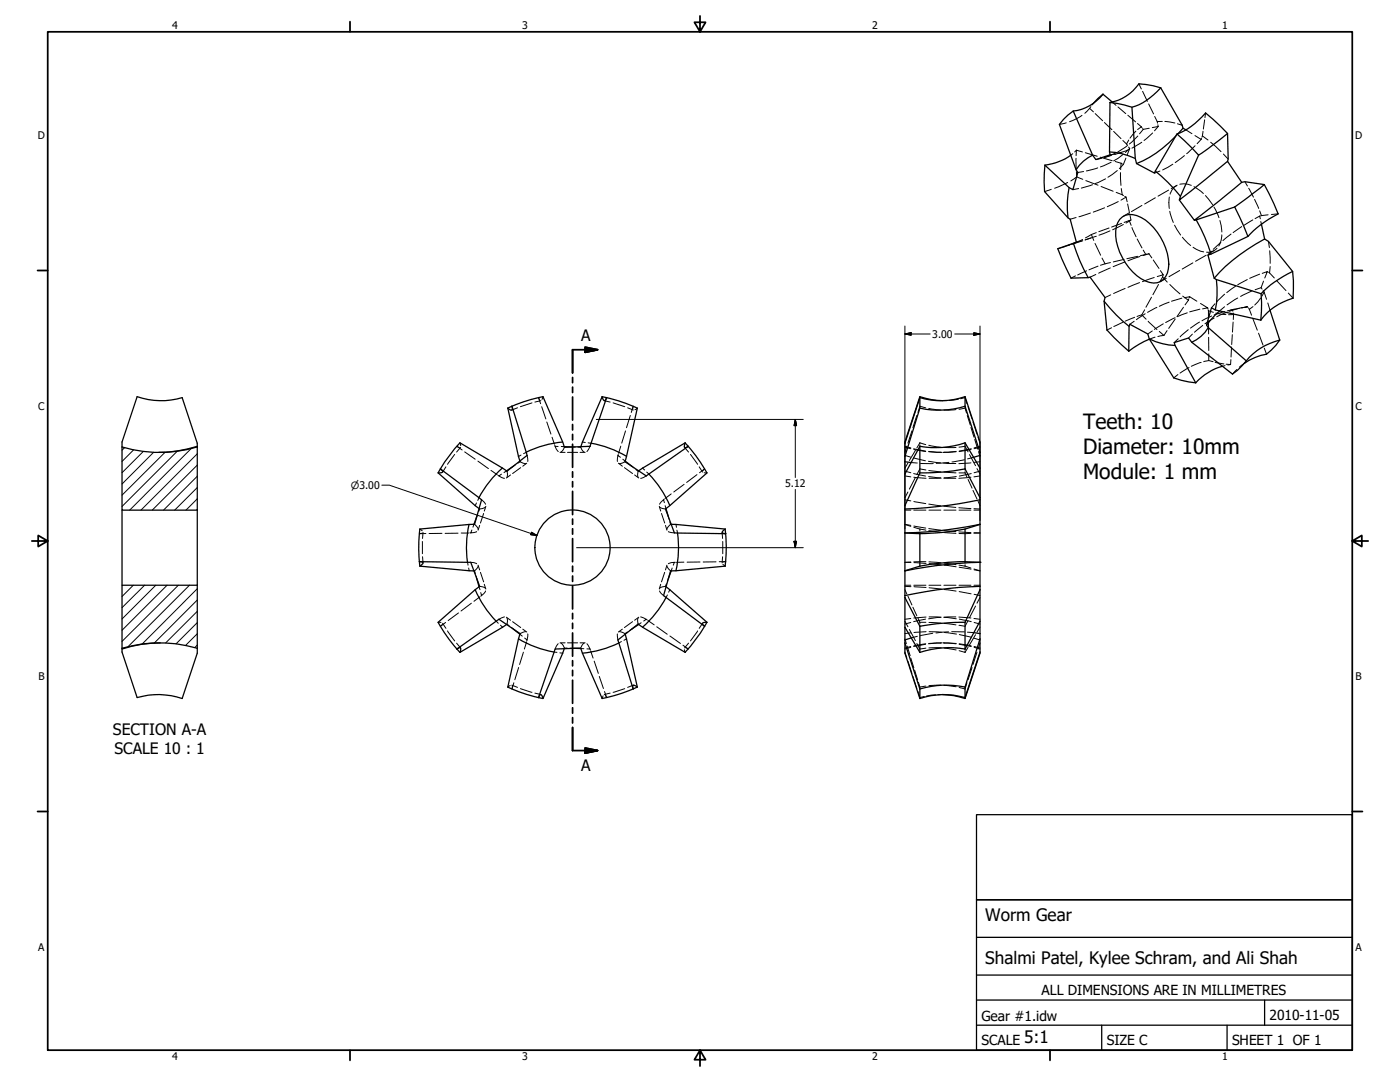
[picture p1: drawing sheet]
<svg xmlns="http://www.w3.org/2000/svg" width="559mm" height="432mm" viewBox="0 0 559 432" stroke-linecap="round" stroke-linejoin="round" font-family="sans-serif">
<!-- layer: Visible (ANSI) -->
<g fill="none" stroke="#000" stroke-width=".51">
<path d="M440.2 37.6a17.7 17.7 0 0 1-11.8 6.7M440.2 37.6l-3.8 3.7M440.2 37.6l3.7 3.1M463.3 35.1l-3-.9-5.7-.7a18.1 18.1 0 0 1-11.6 7.4M463.3 35.1a24.7 24.7 0 0 1-11.5 7.7l-5.9-1.5-2.9-.4M463.3 35.1l8.6 14.9 .3 1.2M428.4 44.3l-2.1 1.5-3.5 3.9 6.7 18.1 .7 1-2 6.9-1.5-.8-9.6-9M443 40.9l-.2 19.7 .3 1.2-5.7 1.9-1.3-1.8-7.7-17.6M451.8 42.8l1.3 20.4 .5 2.1 7.2 3.8 9-15.6M469.2 54.4a43.1 43.1 0 0 1-15.6 10.9M473.3 51.8l-1.1-.6-1.9 2.1M490 53.3l.2 10.2-.2 .9"/>
<path d="M490 53.3l-11.6 8.6M490 53.3l-8.8-8.2a27.5 27.5 0 0 1-11.4 8.4l8.6 8.4M417.1 65.9l-.3 6.9 .1 3.7 9.4 10.4 .9 .6 2.4 9.2-7.4 2.6 1.6 4 3.7 7.7 7.6-.4 6 8.1-.4 1.5 1.1 11.5 8.7 8.4M426.7 74.9a37.5 37.5 0 0 0-.4 12M427.4 62a23.4 23.4 0 0 1-10.3 3.9M436.1 61.9a15.7 15.7 0 0 0-6.6 5.9M442.8 60.6a26.3 26.3 0 0 1 10.3 2.6M461.1 68.3a66.6 66.6 0 0 1 10.1 10.1M470.7 79.8l6 8.1M478.4 61.9l-7.7 17.9 19.3-15.4 5.6 8.4M504.6 73.7l-7.7-1.2-1.3 .3-18.9 15.1 16.1-5.3M504.6 73.7l-11.8 8.9"/>
<path d="M504.6 73.7l5.6 11.6a42.2 42.2 0 0 0-12.1 9.1M428.4 97.1a69.2 69.2 0 0 0 5.9 13.7M429.6 96.6l-.6 .3M446.9 87.6a6.4 6.4 0 0 1 8.6-.8 22.7 22.7 0 0 1 10.8 20.5 6 6 0 0 1-9.1 4.8 22.6 22.6 0 0 1-11.9-19.9l.3-1.8zM477.5 87.8a66.6 66.6 0 0 1 5.9 13.6M492.8 82.6l5.3 11.8M498.1 94.4l-15.9 7.4 2.4 9.3M503.5 89.5l1.3 5.9M485.5 111.6a38 38 0 0 1-.4 12.1M503.4 117.2l.2 3.6-.4 7M515.9 108.3l-9.6-12-1.5-.9a71.3 71.3 0 0 0-20.2 15.7l.9 .5 17.9 5.6M515.9 108.3a41.3 41.3 0 0 0-12.5 8.9"/>
<path d="M515.9 108.3l.4 3.7-.2 7a24.2 24.2 0 0 0-12.9 8.8M440.7 120.2a58.9 58.9 0 0 0 10 10M458.7 135.4a35.4 35.4 0 0 0-8.2 4.7M458.7 135.3a25.6 25.6 0 0 0 10.3 2.6M482.3 130.7a14.6 14.6 0 0 1-6.6 5.9M486.8 124.1l-5.2 5.6 .7 1 15.2 13.3M503.2 127.8l-18.1-4.1-1.5-.9-2 6.9M506.9 123.8l3.9 11.9M510.8 135.7a24.6 24.6 0 0 0-13.3 8.3M510.8 135.7l-1.6 2.2-3.7 3.5a21.6 21.6 0 0 0-8.9 3.6M240.3 158.3l1.8 .4M242.1 158.7l5.7 1.6 6.6 2.6-4.9 21.4 8.4 5.6 16.8-11.8"/>
<path d="M242.1 158.7l-6.6 19.4-10.2 .4-8.6-20.2-5.7 1.4-6.7 2.4M242.1 158.7l-.9 1.2-.9-1.6-8.5 19.9M367.2 158.7l-6 18.2M367.2 158.7v4.2M376.2 159.9a29.7 29.7 0 0 1-9-1.6l-6 18.1v84.3l6 18.1M385.2 158.3a29.8 29.8 0 0 1-18 .4M385.2 158.3l6 18.1v84.3l-6 18.1a29.7 29.7 0 0 0-9-1.6M385.2 158.3v3.8M450.5 140.1l.2-9.9 .3-.8 7.2 3.9 .5 2 9.8 15.5 3 1 5.8 1M487.9 146.2a23.9 23.9 0 0 0-10.6 6.6M497.5 144l-3.5 3.8-2.1 1.5-16.2-12.7-1.3-1.7-5.7 1.8 .3 1.2 8.3 14.9M48.7 178.4a52.2 52.2 0 0 0 30 0"/>
<path d="M48.7 178.4v25.2h30v-25.2M48.7 178.4v-2l6-18.1a29.6 29.6 0 0 0 18 .4l6 18.2v1.5M78.7 178.1a52.1 52.1 0 0 1-15.3 2.4M202.7 162.9l4.8 21.1M204.3 162.1l-1.7 .8M204.3 162.1l6.1 19.6-8 6.3-18.8-11.3a61.5 61.5 0 0 0-8.7 12M204.3 162.1l.2 1.1-.2 .4h-.7l-.9-.7M224.6 176.4a42.3 42.3 0 0 0-14.6 4.1M225.2 178.2l3.3 .2M235.9 176.9a42.3 42.3 0 0 1 14.2 5.2M273.4 176.7l1.3 1.4M274.7 178.1l3.6 4.6 3.9 6-16.6 14.4 3.6 9.6 20.5 .3-1.5-.5 1.3-1.4"/>
<path d="M274.7 178.1l-1 .5h-.5l.3-1.9-18.6 11.2M367.2 178.1l-6 11.1M367.2 162.9l-6 19.3M367.2 178.1v10.6M385.2 176.7a36.5 36.5 0 0 1-18 1.4M385.2 162.1a36.2 36.2 0 0 1-18 .8M385.2 176.7l6 10.1M385.2 162.1l6 18.4M385.2 176.7v10.4M200.5 186.8a42.3 42.3 0 0 0-9.3 11.8M204.9 186.1l-2.7 1.8M249.6 184l2.6 2.1"/>
<path d="M259 189.2a42.3 42.3 0 0 1 8.4 12.6M361.2 184.3l2.5 .3M367.2 188.7l-6 13.1M385.2 187.1a86.6 86.6 0 0 1-18 1.6M385.2 187.1l6 11.5M391.2 199.5l-12.8 2.2-8.7 .9-8.5 .5M391.2 181.7l-2.6 .8M48.7 203.6v30M78.7 203.6v57.1l-6 18.1a29.6 29.6 0 0 0-18-.4l-6-18.2v-1.5M187.2 209.3a42.3 42.3 0 0 0-.6 15.1M190.3 206.1l-1.1 3.1M191.2 202.9l-16.3-14.2 1.8-.3-.1-.5-.8-.8 16.4 12.4-2.8 9.7-21.8 1.9-.5 7.1 .3 5.9"/>
<path d="M265.8 202.9l1 3.2M267.9 209.2l21.6 1.9M270.4 212.7a42.3 42.3 0 0 1-.6 15.1M289.4 211.1a65.2 65.2 0 0 1 .1 14.8l-21.8 1.9-2.8 9.9 16.3 12.2M361.2 212.7l6 .3M367.2 213v12.9M385.2 211.1l6-1.9-8.5 1.6-8.7 1.1-12.8 .8M385.2 211.1a100.2 100.2 0 0 1-18 1.9M385.2 211.1v13.1M78.7 233.6h-30v25.1M167.4 224.2l20.5 .2 3.6 9.6-16.6 14.3M167.4 224.2l1.1 .1 .3 .4-1.2 1.2"/>
<path d="M167.4 224.1l.2 1.8M167.6 225.9l21.6 1.9M189.7 235.3a42.3 42.3 0 0 0 8.3 12.6M190.3 230.9l.9 3.2M265.8 234.1l16.4 14.2-1.8 .4 .1 .5 .7 .7M265.8 238.5a42.3 42.3 0 0 1-9.3 11.8M267.9 227.8l-1.1 3.1M361.2 238.4l6 11.5M385.2 224.2l6 .2-17.2 1.3-12.8 2.1 6-1.9M385.2 224.2a108.4 108.4 0 0 0-18 1.7M391.2 234l-8.5 .4-8.7 1-12.8 2.3M391.2 235.3l-6 13"/>
<path d="M48.7 258.7a53.8 53.8 0 0 1 30 0M64 256.5a49.5 49.5 0 0 0-15.3 2.5M174.9 248.4a61.4 61.4 0 0 0 8.7 11.9M202.2 249.2l-18.6 11.1 .2-1.7-.5-.1-.9 .5 16.7-11.9 8.5 5.8-4.9 21.3 5.4 2.2 6.8 2M204.9 251.1l2.6 2M206.9 254.9a42.3 42.3 0 0 0 14.2 5.3M225.2 258.8l-8.5 20M228.5 258.7l3.3 .1M247 256.6a42.3 42.3 0 0 1-14.5 4.1M249.6 253.1l4.8 21.1M254.9 249.2l-2.7 1.9M281.2 250l-3.2 4.9-4.6 5.4"/>
<path d="M282.1 248.4l-.9 1.5M361.2 256.6l6 18.4M361.2 250.3l6 10M363.7 254.6l-2.5 .8M367.2 249.9v10.4M385.2 248.3a99.8 99.8 0 0 0-18 1.6M385.2 259a37.4 37.4 0 0 0-18 1.3M385.2 248.3v10.7M388.7 252.5l2.5 .4M391.2 255l-6 19.2M391.2 247.9l-6 11.1M214.9 278.4l1.8 .4"/>
<path d="M214.9 278.4l.5-1 .5-.2 .8 1.6M214.9 278.4l6.7-19.4 10.2-.4 8.5 20.2M254.4 274.2a61.4 61.4 0 0 1-14.1 4.6M273.5 260.3l-18.8-11.3-8.1 6.4 6.1 19.6-.2-1.1 .3-.5 1.6 .8M367.2 275v3.8M385.2 274.2a36.2 36.2 0 0 0-18 .8M385.2 278.4a29.8 29.8 0 0 0-18 .4M385.2 274.2v4.2M391.2 260.2l-6 18.2"/>
<circle cx="228.5" cy="218.5" r="15"/>
</g>
<!-- layer: Hidden (ANSI) -->
<g fill="none" stroke="#000" stroke-width=".4">
<path d="M454.6 33.5l.9 2M456.1 36.4l1.9 4M425.6 49l-2.8 .7M429.6 59.9l2.5 .7M429.6 59.9l-.7 .7M429.6 59.9l-.1 2.2M431.9 46l-2.1 1.3-2.9 1.3M434.9 43.2l-1.9 2M434.9 43.2l1.5 1.4M435.4 42.5l-.5 .7M436.2 41.5l-.1 .1M436.5 41.2l-.6 .7"/>
<path d="M437.1 45.3l3 2.9M440.8 48.9l3 2.9M443.9 40.7l1.6 1.3M444.5 52.5l2.9 2.8M446.2 42.7l3.1 2.6M448.2 56.1l1.4 1.4M449.6 57.5l.5 .5M449.9 58.2l-3.8 2.5M450.2 46l3.1 2.6M450.5 58.7l.4 .5M450.5 55.9l-.9 1.6M450.7 59.6l-4.2 1.6"/>
<path d="M450.9 59.2l-1.7 1.6M450.9 59.2l-1 2.6M453.4 52.3l-2.4 2.8M454 49.3l1.5 1.3M454.2 54.3l-3.4 3.2M455.5 50.6l.3 .4M455.5 50.6l-1.4 1.1M455.7 56.8l-3.9 2.3M456.1 51.3l.2 .3M458.5 41.5l1.9 4M458.7 51.2l-2.4 .4-1.4 1.8M460.1 53.1l-3.5 3"/>
<path d="M460.9 46.5l1 2M461.9 48.5l.1 .6M462.2 49.8l.1 .7M462.3 50.5l-1.5 1.7M462.3 50.5l-2.4 .4M463.9 48.5h-2M464.9 48.5l4 .6M469.6 54l-.4 .4M470 49.4l1.9 .6M470.3 53.3l-.4 .4M473.3 51.8l2.4 1.5M476.9 54.1l2.5 1.5"/>
<path d="M477 58.2l-3.4 3.1M479.4 55.6l-1.6 1.7M479.6 55.2l-.2 .4M479.9 54.2l-.2 .5M479.9 54.2l2.3 1.7M480.2 52.4l-.3 1.8M480.8 47.8l-.5 3.7M481.2 45.1l-.3 1.8M483.2 56.8l4.2 3.7M419.6 75.6l-2.7 .9M426.1 72.8l-5.2 2.3M428.2 61.3l-.8 .7"/>
<path d="M429.5 63.2l.1 4.2M429.6 68.5l.2 2.1M429.8 70.6l-2.4 1.6M429.8 70.6l2.4 1M430.5 75.2l-2.3 .5M432.5 68.5l-2.3 .3M433.2 61l4.8 1.4M433.4 72.1l4.9 1.8M436.1 73.7l-4.5 1.4M438.1 67l-4.5 1.2M439.2 62.7l4.7 1.4M439.5 74.4l4.8 1.9"/>
<path d="M439.7 63.2l-2.3 .5M441.3 71.4l-4.2 1.9M443.5 64.8l-4.3 1.8M443.5 62l-2.6 .9M445 61.2l-4.2 1.7M445.1 64.5l2.4 .7M445.3 61.4l-2.2 .4M445.5 76.8l2.4 .9M446 68.1l-3.8 2.6M447.2 68.9l.2 5.1M447.5 65.2l.3 .1M447.5 65.2l-.2 2.5"/>
<path d="M447.5 60.8l-2.6 .9M447.5 75.2l.4 2.5M447.9 77.7l.5 .3M448.1 65.5l.3 .2M448.3 61.6l-3.8 2.6M448.9 78.4l.6 .3M449.4 63.1l-1 2.6-1.6 1.6M449.5 78.7l-2.1 1.2M449.5 78.7l.4 1.8M461.1 78.9l-4.2 2.5M463 68.3l-2.2 .8M466.4 75.9l-4.2 2.4"/>
<path d="M466.7 78.6v4.6M468.1 65.5l-4 2.3M469.6 74l-2.1 1.2M469.8 73.9a5.3 5.3 0 0 0-2.8 3.6M470.9 73.5a7.1 7.1 0 0 1 4.6 .5M472.8 62.1l-3.7 2.8M476.6 74.5l3.7 2.7M481.1 78l2.9 3.7M488.3 61.5l1.9 2M496.9 72.5l1 1.7M498.4 75.1l1.9 3.6M500.8 79.6l1.6 3.6"/>
<path d="M424.9 98.4l-2.7 .9M426.8 97.8l-2.1 .7M429 96.9l-2.7 1M429.5 86.8l-2.3 .7M432.1 95.6l-2.5 1 2.3-.5M432.2 96.1l-4.3 1.4M435.2 85l-4.5 1.5M435.4 95l-2.1 .7M435.6 93.6l-2.3 1.3M435.6 93.6l1 2.3M437.1 97.2l2.2 4.7M437.6 94.3l-4.5 1.5"/>
<path d="M437.6 92.8l-2 .8M440.9 82.9l-4.5 1.7M442.7 91l-4.1 1.5M443 92.1l-4.3 1.8M446.3 80.5l-4.3 2M447.7 89.2l-4 1.4M448.4 89.6l-4.3 2.1M450.1 81.4l.7 3.7M450.5 85l-2.1 1.3M450.7 88l-2 .8M450.7 88l.8 1.9M451 87.9l-.3 .1"/>
<path d="M451 86l.4 1.8-1.9 1.2M451.4 87.8l-.2 .1M451.8 90.8l1.7 3.7M453.9 95.4l1.9 3.5M455.8 82l-4.2 2.5M456.3 99.8l1 1.7M466.9 84.3l1.4 4.5M468.8 89.9l2.4 3.9M471.9 94.7l3.3 3.3M476.2 98.7l3 1.6 1.2 .2M484.6 82.7l1.9 4.2M485.8 99.1a4.8 4.8 0 0 1-4.2 1.5"/>
<path d="M486.9 88l.8 4.6M487.3 96.7l-3 2.8M487.7 93.7a8.4 8.4 0 0 1-1.2 4.5M491.4 93.4l-3.3 2.6M495.6 90.4l-3.4 2.4M500.1 87.8l-3.6 2.1M501 87.2l1.8-1 .2 1.1M502.8 84.1l.7 1.9M503 86.2h-.2M503.2 88.4l.3 1.1M503.5 86l-.2 .1M506.2 85.7l-2.7 .3"/>
<path d="M506.3 96.3l.4 2.5M510.2 85.3l-2.7 .3M429.3 110.1l-1.8 .9M433.7 108.1l-3.6 1.6M437.4 109.5l-2.3 1.1M438.3 106.2l-3.6 1.5M439.9 103l1.2 2.3M441.1 105.3l-1.9 .6M443.2 106.9l-4.7 2.1M443.2 104.8l-2.1 .5M443.4 117.7l-2.3 1M448.7 103.5l-4.3 1"/>
<path d="M449 104.5l-4.7 1.9M449.1 115.1l-4.6 2.1M454.1 102.3l-4.3 1M454.9 112.8l-4.7 1.9M455 102.4l-4.8 1.7M457.3 101.5l-2.1 .5M457.8 101.4l-.5 .1M458.6 101.3h-.4M458.6 101.3l-2.4 .7M458.6 101.3l1.1 1.6M459.6 118.6l-2.2 4M460.3 103.8l2.3 3.3"/>
<path d="M460.7 110.7l-4.7 1.7M462.4 113.5l-2.2 4.1M463.2 108l1.1 1.7-2.4 .7M464.1 110.6l-1.2 1.9M464.1 110.6l1.8 2M464.1 110.2v.4M464.3 109.7l-.1 .3M465.5 111.1l-2.1 1.2M466.9 113.5l4.1 3.8M470.9 107.9l-4.3 2.5M471.7 119l-4.1 1.2M472.1 118.2l2.2 1.6"/>
<path d="M474.3 119.8l-1.3 1.9M474.5 119.3l-.2 .5M474.9 118.4l-.2 .5M474.9 118.4l-2.1 .4M474.9 118.4l2.8 1.8M476.1 104.9l-4.2 2.5M481.5 101.9l-4.3 2.4M483.6 100.3l-1.4 1.5M484.6 100l-2.1 1.2M488.8 117.4l-3.1 3M493.1 114.2l-3.5 2.6M494 118.9l-4.2 2.8"/>
<path d="M497.8 111.6l-3.8 2.1M499.7 116.1l-4.5 2.2M502.8 109.4l-4 1.7M503.2 118.9l-2.4 2.8M503.4 114.8l.3 .6M503.4 114.8l-2.4 .8M503.8 109.1l2-.7-1 2.5M504.2 116l.4 .6M504.3 112.2l-.9 2.6M504.6 116.6l.9 2.8M504.6 116.6l-.9 1.6M505.8 108.4l.4 .2"/>
<path d="M506.4 108.7l.3 .2M506.7 108.9l1.9 2M506.8 100.1l.2 5M507 106.4l-.3 2.5M509.5 112l3.8 4M514.2 117l1.9 2M443.7 130.8l-1.9 .9M448.2 128.6l-3.6 1.7M452.7 128.2l-1.7 1.2M452.9 126.6l-3.8 1.5M455.7 125.7l-1.9 .6M455.7 125.7l1.8 1.7"/>
<path d="M456.9 123.6l-1.2 2.1M457.1 125.2l-3.5 2.4M458.3 128.2l3.5 3.3M459.9 132.1l-1.7 1.2M461 134.6l-2.3 .8M461.8 122.7l-3.8 2M462.7 132.3l1.9 1.6M464.3 129.2l-3.5 2.2M464.6 133.9l-2.4 .4M465.8 132l-1.2 1.9M466.7 120.6l-4 1.6M469 126.8l-3.7 1.9"/>
<path d="M469.1 127.3l-2.6 3.8M470.3 135.2l-1.6 1.5M472.4 122.6l-2.6 3.8M473.9 124.8l-3.9 1.6M474.3 131.6l-3.3 2.8M475.9 133.3l-1.5 1.6M478.8 128.5l-3.6 2.4M478.9 123.4l-4 1.1M479.2 121.1l2.8 1.8-2 .4M480.1 129.9l-3.3 2.7M482 122.9l.2 .4M482.2 123.6l.1 .4"/>
<path d="M482.3 128l.1 5.3M482.3 124v2.7M482.3 124l2 .7M482.4 134.6l.1 5.3M483.6 126.1l-3.9 1.9M484.6 126.9l-3.7 2.3M484.9 121.2l-1.3 1.6M485.3 125l4 .5M488.8 124.3l-4.2 1.4M488.8 122.4l-2 1.7M489.6 124.7l-4 1.7M491.6 138.5l-.2 4"/>
<path d="M491.9 133.5l-.3 4M491.9 123.6l.2 .6M491.9 123.6l-2.1 .5M492.2 124.9l.2 .6M492.2 128.5l-.3 4M492.4 125.5l-.1 2M492.4 125.5l-2.1 .1M492.7 123.4l-1.6 .4M494.3 123.1l-2.4 .5M494.7 123.1l-4.2 1.2M495.8 122.8l2.1-.4-2.4 .5M495.9 122.7l-1.6 .4"/>
<path d="M497.9 122.4l.3 .3M498.4 123.1l.3 .3M498.7 123.4l.9 2.4M500 127l1.8 4.8M500.1 122.4l-1.4 1M502.3 133l1.8 4.7M504.6 138.9l.9 2.5M506 120.9l.9 2.9M215.5 159.7l-.6-1 .9 2.4M215.9 159.9l-2.4 .6M216.7 158.3l-.4 1.1M241.2 159.9l2.3 .6"/>
<path d="M367.2 158.3v.1M367.2 158.6v.1M376.2 159.9h1.8M382.5 159.3l-3.6 .5M383.4 159.1l1.8-.4 .8 2.4M470.2 149.5l-1.7 1.3M474.6 146.7l-3.6 2.2M479.4 144.7l-3.9 1.5M482.5 143.9l-2.1 .4M482.5 141.2v2.7M482.5 143.9l1.7 .4M485 144.6l3.5 .6"/>
<path d="M488.9 145.9l-1 .3M489.4 145.4l1.8 .1M491.2 145.5l-1.1 .2M491.3 143.5l-.1 2M493.7 147.4l-1.8 1.9M496.5 145.1l-1.8 1.5M496.9 144.7l-.1 .1M183.4 178.6l-1-.5 2.1 1.5M183.6 176.7l.3 1.2M183.8 178.6l-1.6 1.8M206.6 162.8l-2.3 .8M212.3 160.8l-4.6 1.5"/>
<path d="M216.2 162.3l1.7 4.9M218.2 168.4l1.7 4.8M220.3 174.5l1 2.8M221.4 177.7l.2 .4M222.8 178.2l-1.2-.1 1.2 2.1M224 178.2h1.2M225.3 178.5l-1.4 1.9M228.5 178.4h1.1M230.7 178.4l1.1 .1M231.8 178.5l1.4 1.9M231.8 178.4v.1M231.8 178.2v.1"/>
<path d="M232.5 176.4l1.1 .2M234.8 176.7l1.1 .2M235.5 178.1l-1.2 2.1M244.7 160.8l4.7 1.5M247.8 178.1l-.9 2.8M249.7 172l-1.5 4.8M250.5 162.8l2.3 .8M251.6 165.8l-1.5 4.9M252.5 163.3l.2-1.2-.7 2.5M254.4 162.9l-1 .6M273.2 178.6l1.6 1.8M361.2 178.1l2.3 .7"/>
<path d="M361.2 178.5l2.3 .6M361.9 178.1l-.7 2.4M364 172l-1.6 4.8M364.7 179.1l4.7 .9M364.7 179.4l4.8 .8M365.4 179.8l-2.4 4M366 165.8l-1.6 4.9M367.2 176.7l2.3 .7M367.2 176.7l-1.2 2.1M367.2 176.7v.5M367.2 177.7v.4M369.5 162.8l-2.3-.7-.8 2.5"/>
<path d="M370.7 163l4.8 .6M370.7 177.7l4.8 .8M376.7 178.6h4.9M381.6 163.4l-4.9 .2M382.8 178.4l2.4-.3 1.2 2.2M385.2 162.9l-2.4 .4M385.2 162.9l.6 1.9M385.2 162.1v.3M385.2 162.6v.3M386.1 165.8l1.2 3.8M386.4 162.3l1.6 4.9M387.5 170.6l1.2 3.8"/>
<path d="M387.6 179.4l-4.8 .8M387.7 179.1l-4.9 .9M388.4 168.4l1.6 4.8M389.1 175.4l1.2 3.9M390.4 174.5l.8 2.4M391.2 178.5l-2.4 .6M391.2 178.1l-2.4 .7M178 186.3l-1.3 2.1M181.5 181.4l-2.9 3.9M185.5 180.3l4.2 3M190.8 184l4.1 3M191.2 198.6l-.5 1.1"/>
<path d="M192.2 199.5l1.6 1.7M196 187.7l2.4 1.7M198.8 189.7l.3 .2M200.2 189.2l-1.1 .7 2.3 1M202.2 187.9l-1 .7M202.4 188v2.4M203.8 189.5l-1.7 1.3M205.8 185.4l-.9 .7M207.5 184l.1 .3M207.6 184.3l2.3 .7M207.6 184.3l-.9 .5M207.8 186.6l-3.2 2.4"/>
<path d="M208 181.6l-1.1 .6M210.1 180.5l-1.1 .5M210.2 184.8l-1.5 1.3M210.4 181.7l.2 2.4M223.5 180.5h2.1M226.5 180.5h4.1M231.5 180.5h2.1M246.8 181.4l-.2 .3M246.8 184.8l1.6 1.3M247.6 182.5l-1-.8-.2 2.4M248.6 183.3l1 .7M249.2 186.6l3.3 2.4"/>
<path d="M249.5 184.3l-2.3 .7M252.2 186.1l.8 .6M253.3 189.5l1.7 1.3M253.8 187.4l.9 .6M254.7 188v2.4M254.8 188h-.1M254.9 187.9l-.1 .1M256.5 186.8l.8 .8M257.9 189.9l-2.2 1M258.1 188.4l.9 .8M265.2 199.1l-.3 .4M267.9 197.1l-2.4 1.8"/>
<path d="M273 193.3l-4.1 3M275.6 181.4l2.8 3.9M278.2 189.4l-4.1 3.1M279.1 186.3l1.3 2.1M280.5 188l.7-.9-2 1.6M281.1 188.7h1.1M361.2 199.5l2.3 .4M361.2 181.7l2.3 .7M361.2 188l2.3 .7M361.2 189.9l2.3 .4M362.4 196.3l-1.2 2.3M362.4 184.8l-1.2 2"/>
<path d="M363.7 184.6l2.4 .2M364.7 182.8l4.7 1.1M364.7 189l4.7 1M364.7 190.4l4.9 .5M365.4 190.6l-2.4 4.6M367.4 184.9l5.1 .1M369.6 187.6l-2.4-.5-1.2 2.3M370.6 184.1l4.8 .6M370.6 190.2l4.9 .5M370.6 180.1l5.4 .4M370.7 180.3l4.9 .2M370.7 187.8l4.8 .5"/>
<path d="M375.7 190.8l-4.9 .1M376.4 180.5h.4M376.6 184.8l4.9 .2M376.7 190.8l4.8 .1M376.7 188.4l4.9 .3M378.8 184.5l-5.1 .4M381.6 180.3l-4.9 .2M381.6 180.1l-4.8 .4M381.7 190.2l-4.8 .5M382.8 188.7h2.4M384.9 183.5l-4.9 .8M385.2 188.7l.8 1.7"/>
<path d="M385.2 187.1v.5M385.2 188.2v.5M386.4 191.3l1.6 3.5M387 181.4l2.4 4.5M387.5 184.7l-4.8 .3M387.5 190.4l-4.8 .5M387.7 189l-4.8 1M388.4 195.7l1.6 3.4M388.6 182.5l-2.4 .6M390 187l1.2 2.2M390.6 180.2l.6 2M391.2 184.3l-2.5 .2"/>
<path d="M391.2 189.9l-2.5 .4M391.2 188l-2.4 .7M167.6 211.1l.9 .7M168.5 212.8l-1.1 .2 2.6-.1M168.6 216.1v4.9M168.8 212.5l-.1 2.4M176.4 212.9h-5.1M182.8 212.8l-5.1 .1M184.1 212.7h3M187.5 212.7h.4M188.3 211.5l-.4 1.2 2.3-.5M189.2 209.2l-.4 1.2"/>
<path d="M189.4 209.2l1.4 1.6v.4M190.2 200.7l-.5 1.1M190.7 205.1l-.4 1M191.2 202.9l.1 .1M191.4 203.1h.1M191.5 203.1l-.4 1M191.5 209.7l-.7 1.9M193 204.9l-1.2 3.8M193.7 202.4l-2.2 .7M193.9 202.1l-.6 1.9M263.1 202.1l.6 1.9M263.3 202.4l2.3 .7"/>
<path d="M264 204.9l1.3 3.8M265.2 200.6l-.3-1.1-1.6 1.7M265.5 201.8l.3 1.1M265.6 209.7l.6 1.9M266.8 212.2l2.4 .5M266.8 206.1l.2 1M267.3 208.2l.4 1M267.7 209.2l-1.4 1.6v.4M267.7 209.2h.2M269.8 209.3l.2 1.1M270.2 211.6l.2 1.1M288.2 212.5l.2 2.4"/>
<path d="M288.5 216.1v4.9M361.2 203.6h2.3M363.5 209.7l-2.3-.4 2.3 .8M364.7 200.2l4.8 .8M364.7 209.9l4.8 .9M364.7 210.4l2.5 .7M364.7 203.6h4.9M367.2 211.1l2.4 .5M367.2 211.1v.7M367.2 212.3v.7M370.7 201.2l4.8 .7M370.7 210.9l4.8 .7"/>
<path d="M370.7 211.8l4.8 .6M370.8 203.6h4.7M376.7 202l4.8 .5M376.7 211.7l4.8 .5M376.7 212.5l4.9 .4M376.7 203.6h4.9M382.7 202.6l4.8 .3M382.7 212.3l4.8 .2M382.8 203.6h4.7M387.5 212.9h-4.7M388.7 203l2.5 .1M388.7 212.6l2.5 .1"/>
<path d="M388.7 203.6h2.5M390.4 200l.8 1.8M391.2 212.7l-2.5 .1M168.7 222.2l.1 2.5M186.6 224.4l.2 1.2M187.1 226.7l.2 1.1M187.9 224.4l2.3 .6M189.2 227.8h.2M189.4 227.8l.3 1.1M190.1 229.9l.2 1M190.8 225.9l-1.4 1.9M190.8 225.6l.7 1.9"/>
<path d="M191.2 234.1l.4 1.2M191.5 234l1.9 .4 .3 .4M191.5 238.2l-2.3 1.8M191.8 228.4l1.2 3.8M192.2 237.7l-.3 .2M193.3 233.2l.6 1.9M193.8 235.8l-1.6 1.9-.3-1.2M263.3 235.8l1.6 1.9M263.7 233.2l-.6 1.9M265.3 228.4l-1.3 3.8M265.6 234l-1.9 .4-.4 .4M265.6 234l.2 .1"/>
<path d="M266 233l-.4 1M266.2 225.6l-.6 1.9M266.3 225.9l1.4 1.9M266.4 237.4l-.5 1M266.8 225l2.4-.6-.5 1.2M266.8 230.9l-.4 1.1M267.3 235.3l-.4 1M268.3 226.7l-.4 1.1M269.2 224.4h.4M273 224.3l-3 .1M279.4 224.3h-5.1M285.8 224.2l-5.1 .1"/>
<path d="M287.1 224.2h2.6l-1.2 .1M288.4 222.2l-.2 2.5M288.5 225.2l1 .7M361.2 235.3l.7 1.7M361.2 234l2.4 .1M361.2 233.6h2.3M362.4 237.9l1.6 3.5M363.5 224.3l-2.3 .1 2.4 .1M364.7 224.2h4.9M364.7 233.6h4.9M364.8 224.5l4.8 .4M364.8 234.1l4.8 .3"/>
<path d="M370.8 224.2l4.8 .4M370.8 233.6h4.7M370.8 224.9l4.9 .5M370.8 234.6l4.9 .5M376.7 233.6h4.9M376.8 224.7l4.8 .7M376.9 225.6l4.7 .6M376.9 235.3l4.7 .6M382.8 225.6l2.4 .3M382.8 233.6h4.7M382.8 226.4l4.8 .7M382.8 236.1l4.8 .9"/>
<path d="M385.2 225.9l2.3 .8M385.2 224.2v.5M385.2 225.4v.5M388.7 227.1l2.5 .7-2.4-.4M388.7 233.6h2.5M388.8 237.2l2.4 .5M391.2 238.4l-1.2 2.3M174.9 248.3l1.1 .1M176.7 248.7l1.3 2.1M177.9 248.4l-2.1 1.5 .8-.8M178.6 251.8l2.9 4M182.2 256.7l1.6 1.9"/>
<path d="M183 244.6l-4.1 3M188.2 240.7l-4.2 3.1M198.1 247.9l.8 .8M199.8 249.5l.8 .8M201.4 246.2l-2.3 .9M202.1 246.3l1.7 1.2M202.4 246.7v2.3M202.4 249l-.2 .2M202.4 249l.8 .7M204.1 250.4l.8 .7M204.6 248.1l3.2 2.3M207.5 253.1l1 .8"/>
<path d="M208.7 251.1l1.5 1.1M209.9 252.1l-2.3 .8M210.1 256.2l-.8 2.8M210.4 255.4l-.2 .4M210.6 253l-.2 2.4-1-.8M222.8 256.9l-1.2 2.1M223.5 256.5h2.1M223.9 256.7l.9 .9 .5 1M225.2 258.8h.1M225.3 258.6v.1M225.3 258.6h1.1M226.5 256.5h4.1"/>
<path d="M227.5 258.7h1M231.5 256.5h2.1M231.8 258.8l1.2 .1M233.2 256.7l-.9 .9-.5 1M234.3 256.9l1.2 2.1h-1.2M235.5 259l.1 .4M235.8 259.8l.9 2.8M246.4 253l.2 2.4M247.2 252.1l2.3 .8M248 256l-1 .6M248.4 251.1l-1.6 1.1M249.5 252.9l.1 .2"/>
<path d="M250.1 255l-1.1 .5M250.4 252.2l-.9 .7M252.2 251.1l-.9 .6M252.5 248.1l-3.3 2.3M254.7 246.7v2.3M255 246.3l-1.7 1.2M255.7 246.2l2.2 .9-1 .7M255.9 248.5l-1 .7M257.9 247.1l.4 .3M258.6 247.6l2.5 1.8M262.1 250.1l4.2 3M267.4 253.8l4.2 3"/>
<path d="M272.6 257.5l2.1 1.5-1-.5M273.2 259.3l.3 1M274.8 256.7l-1.6 1.9M278.4 251.8l-2.8 4M280.4 248.7l-1.3 2.1M361.2 247.9l1.2 2.2M361.2 255l.6 1.9M362.1 257.8l1.2 3.9M363 251.2l2.4 4.5M363.5 246.8l-2.3 .3M363.5 248.4l-2.3 .6M363.5 258.3l-2.3 .7"/>
<path d="M363.5 258l-2.3 .6M363.6 252.5l-2.4 .4M364.4 242.3l1.6 3.4M366 256.8l1.2 2.2 2.4-.4M366.1 253.9l-2.4 .7M366.4 246.6l.8 1.7M367.2 248.3h2.4M367.2 248.3v.6M367.2 249.4v.5M369.4 247.1l-4.7 1M369.4 257.1l-4.7 .9M369.5 256.9l-4.8 .8"/>
<path d="M369.6 246.3l-4.9 .3M369.6 252.1l-4.8 .3M370.8 248.4l4.8 .3M370.8 246.2l4.9 .1M370.8 252.1l4.9 .2M372.3 252.7l-5 1M375.5 246.4l-4.9 .6M375.5 256.6l-4.9 .3M375.5 256.5h.5M375.6 256.6l-4.9 .2M375.7 258.5l-4.9 .1M376.4 256.5h.4"/>
<path d="M376.8 248.8l4.8 .6M376.9 246.4l4.8 .6M376.9 258.6l4.7 .8M376.9 252.4l4.9 .6M378.6 252.2l-5 .4M379.9 252.1l5 .1M381.5 246.2l-4.8 .1M381.6 256.8l-4.9-.2 4.9 .3M382.7 246.3l4.8 .3M382.8 259.7l2.4 .6M382.8 256.9l4.8 .8M382.8 257.1l4.9 .9"/>
<path d="M382.9 247.1l4.8 1M382.9 253.2l4.8 1.1M385.2 259v.5M385.2 259.9v.4M386.1 252.3l2.6 .2M386.4 247.6l-1.2 2.3-2.4-.3M386.4 258.3l-1.2 2M388.7 246.8l2.5 .3M388.8 248.4l2.4 .6M388.8 254.7l2.4 .7M388.8 258l2.4 .6M388.8 258.3l2.4 .7"/>
<path d="M389.4 253.3l-2.4 4.1M389.4 241.9l-2.4 4.6M391.2 250.3l-1.2 2M391.2 256.6l-.8 2.4M203.6 273.6l-.9 .6M204.3 273.4l2.3 .9M205.1 272.5l-.8 2.5 .2-1.2M207 266.4l-1.5 4.9M207.7 274.8l4.6 1.5M208.9 260.3l-1.5 4.9M213.5 276.6l2.4 .6M221.2 260.2l1.1 .1"/>
<path d="M223.5 260.5l1.1 .2M237.2 263.8l1.6 4.9M239.2 269.9l1.7 4.9M240.7 277.7l-.4 1.1M241.3 276l.8 2.4-.5-1M243.5 276.6l-2.3 .6M249.4 274.8l-4.7 1.5M252.8 273.4l-2.3 .9M361.2 260.2l.7 2.4M362.4 263.8l1.6 4.9M363.5 262.6l1.2 3.9M364.4 269.9l1.6 4.9"/>
<path d="M365.1 267.5l1.2 3.8M366.4 276l.8 2.4 1.7-.5M366.6 272.3l.6 1.9M367.2 274.2v.2M367.2 274.7v.3M369.6 273.8l-2.4 .4M373.4 277.3l-3.6 .4M375.6 273.4l-4.8 .2M376.2 277.2h-1.9M376.8 273.5l4.8 .6M385.2 278.4v.1M385.2 278.6v.2"/>
<path d="M386 272.5l-.8 2.5-2.4-.7M388 266.4l-1.6 4.9M390 260.3l-1.6 4.9"/>
</g>
<!-- layer: Visible (ANSI) -->
<circle cx="391.2" cy="224.4" r=".25" fill="#000"/>
<!-- layer: Section Line (ANSI) -->
<g fill="none" stroke="#000" stroke-width=".7">
<path d="M233.6 138.6l4.9 1-4.9 1zM238.5 139.6h-10v9.2M228.5 150.6v2.1M228.5 154.5v2.2M228.5 158.4v9.2M228.5 169.4v2.2M228.5 173.4v2.1M228.5 177.3v9.2M228.5 188.3v2.1M228.5 192.2v2.1M228.5 196.1v9.3M228.5 207.1v2.1"/>
<path d="M228.5 211v2.2M228.5 214.9v9.3M228.5 225.9v2.2M228.5 229.9v2.1M228.5 233.8v9.2M228.5 244.8v2.2M228.5 248.7v2.1M228.5 252.6v9.3M228.5 263.7v2M228.5 267.5v2.2M228.5 271.5v9.2M228.5 282.4v2.2"/>
<path d="M228.5 286.4v2.1M228.5 290.3v9.2h10M233.6 298.5l4.9 1-4.9 1z"/>
</g>
<path d="M233.6 140.6l4.9-1zM233.6 138.6l4.9 1-4.9 1zM233.6 300.5l4.9-1zM233.6 298.5l4.9 1-4.9 1z" fill="#000" stroke="#000" stroke-width=".7"/>
<!-- layer: Border (ANSI) -->
<g fill="none" stroke="#000" stroke-width=".7">
<path d="M19 12.7h520.8v406.4h-520.8zM139.7 8.6v4.1M279.4 6.3v6.4l-2.2-3.8h4.4l-2.2 3.8M419.1 8.6v4.1M15 107.9h4M539.8 107.9h4M12.7 215.9h6.3l-3.8-2.2v4.4l3.8-2.2M539.8 215.9l3.8 2.2v-4.4l-3.8 2.2h6.3M15 323.8h4M539.8 323.8h4M139.7 419.1v4.1M279.4 419.1l2.2 3.8h-4.4l2.2-3.8v6.3"/>
<path d="M419.1 419.1v4.1"/>
</g>
<!-- layer: Title (ANSI) -->
<path d="M389.8 325.1h150v34h-150zM389.8 359.1h150v60h-150zM389.8 374.1h150M389.8 399.1h150M389.8 389.1h150M504.8 399.1v10M389.8 409.1h150M439.7 409.1v10M489.8 409.1v10" fill="none" stroke="#000" stroke-width=".51"/>
<!-- layer: Hatch (ANSI) -->
<g fill="none" stroke="#000" stroke-width=".4">
<path d="M49.7 178.7l-1 .9M53.3 179.5l-4.6 4.6M76.3 179l-24.5 24.6M57.2 180.1l-8.5 8.6M61.3 180.5l-12.6 12.7M65.8 180.5l-17.1 17.1M70.7 180.1l-22 22M78.7 199.1l-4.5 4.5M78.7 194.6l-9 9M78.7 190.1l-13.4 13.5M78.7 185.6l-17.9 18M78.7 181.1l-22.4 22.5"/>
<path d="M78.7 203.5v.1M53.2 233.6l-4.5 4.5M57.7 233.6l-9 8.9M62.2 233.6l-13.5 13.4M66.7 233.6l-18 17.9M71.2 233.6l-22.5 22.4M75.6 233.6l-24.5 24.5M78.7 239.5l-17.1 17.1M78.7 234.9l-22 22.1M78.7 257.4l-1 1M78.7 252.9l-4.6 4.7M78.7 248.5l-8.5 8.5"/>
<path d="M78.7 244l-12.6 12.6"/>
</g>
<!-- layer: Dimension (ANSI) -->
<g fill="none" stroke="#000" stroke-width=".4">
<path d="M361.2 133.3l2.5-.5v1zM361.2 133.3h10.1M361.2 130.1v81M381.1 133.3h10.1M388.7 132.8l2.5 .5-2.5 .5zM391.2 130.1v77.6M238 167.4h82.6M317.4 167.4l.5 2.5h-1zM317.4 167.4v23.2M152.4 193.6h3l58.9 20.1M317.4 195.3v23.3M212.2 212.4l2.1 1.3-2.5-.3z"/>
<path d="M230.1 218.6h90.5M316.9 216h1l-.5 2.6z"/>
</g>
<path d="M361.2 133.3l2.5-.5zM361.2 133.3l2.5-.5v1zM388.7 133.8l2.5-.5zM388.7 132.8l2.5 .5-2.5 .5zM317.4 167.4l.5 2.5zM317.4 167.4l.5 2.5h-1zM211.8 213.4l2.5 .3zM212.2 212.4l2.1 1.3-2.5-.3zM316.9 216l.5 2.6zM316.9 216h1l-.5 2.6z" fill="#000" stroke="#000" stroke-width=".4"/>
<g font-size="8.4">
<text x="432.3" y="171">Teeth: 10</text>
<text x="432.3" y="181">Diameter: 10mm</text>
<text x="432.3" y="191.1">Module: 1 mm</text>
</g>
<g font-size="6.9">
<text x="393.3" y="367.7">Worm Gear</text>
<text x="393.3" y="384.7">Shalmi Patel, Kylee Schram, and Ali Shah</text>
<text x="408.8" y="416.1">5:1</text>
</g>
<g font-size="6.3">
<text x="232" y="136.1">A</text>
<text x="45.1" y="293.2">SECTION A-A</text>
<text x="45.7" y="300.8">SCALE 10 : 1</text>
<text x="232" y="307.6">A</text>
</g>
<g font-size="5.5">
<text x="415.7" y="397.2">ALL DIMENSIONS ARE IN MILLIMETRES</text>
<text x="391.7" y="407.3">Gear #1.idw</text>
<text x="506.7" y="407.2">2010-11-05</text>
<text x="391.7" y="417.2">SCALE</text>
<text x="441.8" y="417.2">SIZE C</text>
<text x="491.7" y="417.2">SHEET 1 OF 1</text>
</g>
<g font-size="4.2">
<text x="68.7" y="11.7">4</text>
<text x="208.4" y="11.7">3</text>
<text x="348.1" y="11.7">2</text>
<text x="487.8" y="11.7">1</text>
<text x="15.1" y="55.5">D</text>
<text x="540.9" y="55.5">D</text>
<text x="372.1" y="134.8">3.00</text>
<text x="15.2" y="163.4">C</text>
<text x="541" y="163.4">C</text>
<text x="313.4" y="194.5">5.12</text>
<text x="15.3" y="271.4">B</text>
<text x="541.1" y="271.4">B</text>
<text x="15.2" y="379.3">A</text>
<text x="541" y="379.3">A</text>
<text x="68.7" y="423.2">4</text>
<text x="208.4" y="423.2">3</text>
<text x="348.1" y="423.2">2</text>
<text x="487.8" y="423.2">1</text>
</g>
<text font-size="4" x="140" y="195.1">⌀3.00</text>
</svg>
